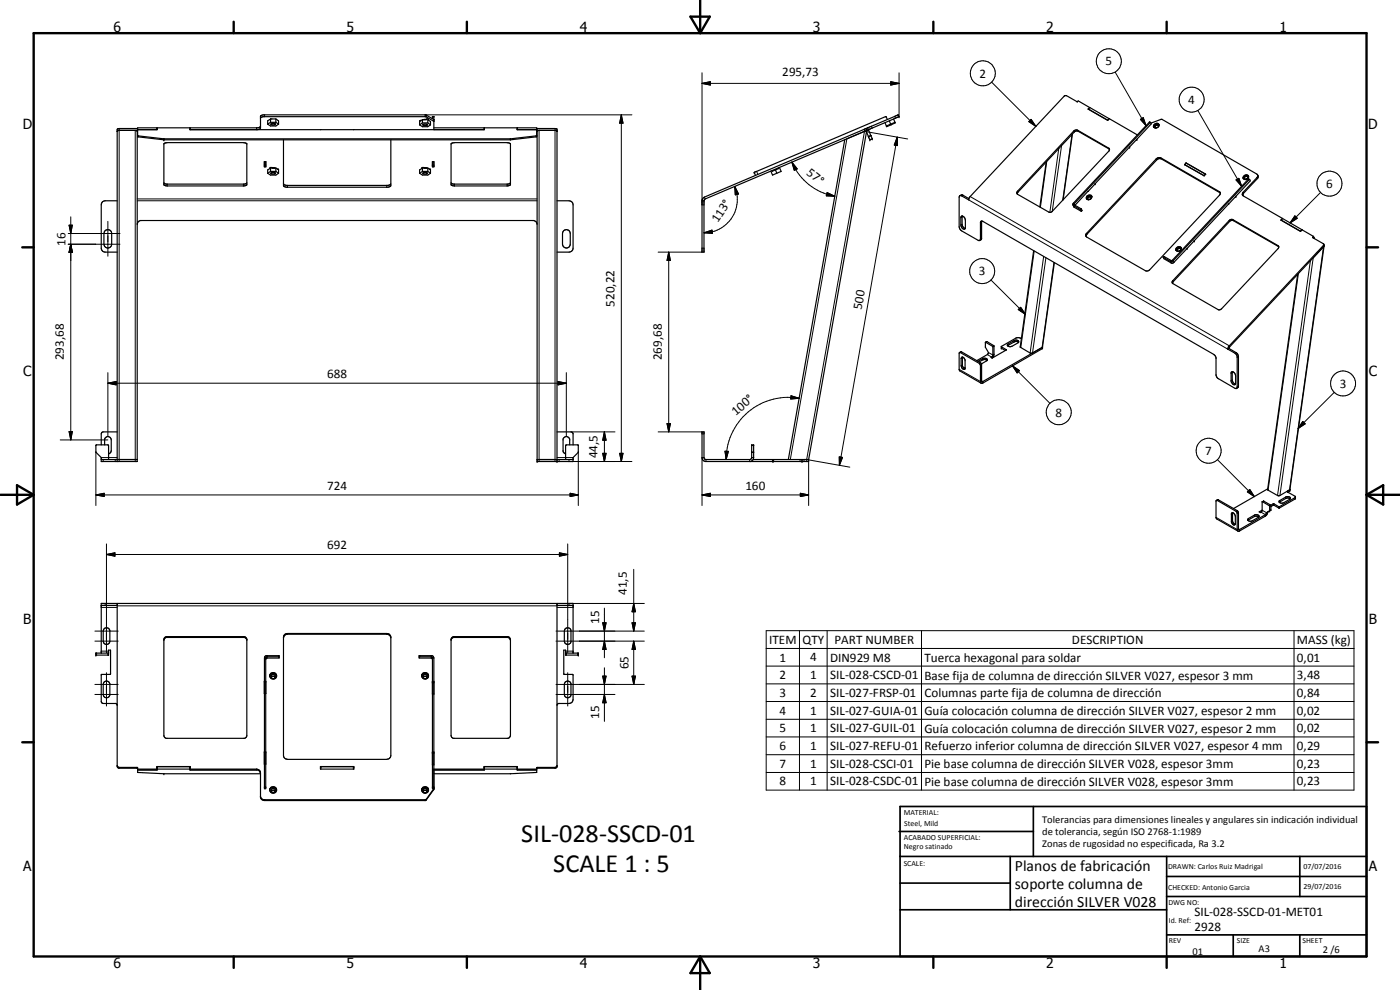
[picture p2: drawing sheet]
<svg xmlns="http://www.w3.org/2000/svg" width="420mm" height="297mm" viewBox="0 0 420 297" stroke-linecap="round" stroke-linejoin="round" font-family="sans-serif">
<g fill="none" stroke="#000" stroke-width=".35">
<path d="M35.2 39.3v.1M35.8 39.1l-.6 .2M40.6 39.1l.6 .2v99.2h-10.8v-1.2l-1.6-1.6 .1-2.2 3.6 .1 .1 4.3M41.3 38.5l-5.5 .1-.6 .2v99.7M41.3 39.1h-5.7l-.4 .2M41.3 38.9h5.9v-.5h9.8v.5h88.4v-.5h9.8v.5h5.9M47.1 38.9v-.5h-5.8v2.6l7.9 1h104l7.9-1v-2.6h-5.8v.5M47.1 38.7h.1M57 38.7h.1M78.2 37.9l-.3 .3-.7 .2h-20.1v.5M78.2 35.3l.9-.3h48.6l2.5 1.4M80.3 37.3l.9 .5h1.6l.8-.5"/>
<path d="M81 35.9l-.7 .3v1.1M81.2 35.7v1M81.2 36.7h1.6M81.2 36.7l-.9 .6M81.3 37.2l.4-.2 .9 .2a.81 .81 0 0 1-1.2 .1zM81.6 35.7h1.2M82.8 35.7l.6 .4M82.8 35.7v1M82.8 36.7l.8 .6M83.6 36.2v1.1M125.9 37.5l.9 .5h1.6l.8-.5M126.8 35.9l-.6 .4v-.2l-.3 .1v1.3"/>
<path d="M126.8 35.9v1M126.8 36.9h1.6M126.8 36.9l-.9 .6M126.9 37.3l.9-.1 .4 .3a.85 .85 0 0 1-1.3-.2zM127.3 35.9h-.3M128.4 35.7h-.4v.2h-1.2M128.4 35.7l.8 .7v1.1M128.4 35.7v1.2M128.4 36.9l.8 .6M129.8 35.6v-.6h.4v3.9M130.2 38.4h15.1v.5M130.2 35.9l-2.4-1.4h-48.7l-.9 .3v3.6l-.3 .3-.7 .2"/>
<path d="M145.3 38.7h.1M155.2 38.7h.1M161.1 39.1h5.7l.4 .2-.3-.1M161.1 38.5l6.1 .2v99.8M161.8 39.1l-.6 .2v99.2h10.8v-1.2l1.6-1.6-.1-2.2h-3.6l-.2 4.4M166.6 39.1l.3 .1M259.9 38.6h.1M259.9 38.6l-48.5 20.5-.4 .3-.3 .8M259.9 38.6l.2 .5-17.4 98.8M260.4 38.4l9.2-3.9 .2 .5-9.2 3.9M260.4 38.4l-.5 .2M260.4 38.4l.2 .5"/>
<path d="M260.6 38.9l-48.9 20.8-.4 .5M260.6 38.9l1.2 2.8-.7 .3-1.1-2.5M265.6 36.8l.4 1M266.3 35.9l-.3-.8-.3-.1-38.8 16.5-.6 .2 .4 .9M266.9 36.2l.4 1.1M267.3 37.3l-1.3 .5M267.3 37.3l.1 .2M267.4 37.5l-1.3 .5-.1-.2M268.2 35.7l.4 1M268.6 36.7l-1.3 .6M268.6 36.7l.1 .2-1.3 .6M326.6 32.7l5.8 3.4"/>
<path d="M326.6 32.7l.1 .1M327 32.3h.1M327 32.3l-.5 .4 5.9 3.4M327.1 32.3l-.5 .4M332.4 36.1h.1M332.9 35.6l-.5 .5zM345.2 36.8l-22.9 24.4 .1 .3 2.1 1.2 .3 .5-.3 .2M345.2 36.7l.3 .5-16.8 17.9M345.2 36.7v.1M345.3 36.7h-.4l-22.8 24.3-.1 .2 .1 .4 2.2 1.3 .2 .5M345.4 37l3.3-1.2 28.7 16.7M346.4 37.3a.76 .76 0 0 1 .9-.4 .76 .76 0 0 1 .5 .8 .91 .91 0 0 1-.7 .7 .91 .91 0 0 1-1-.5z"/>
<path d="M347.5 38.2l-.4 .2M347.7 38v-.2a.51 .51 0 0 0-.8-.1 .51 .51 0 0 0 0 .7M347.8 37.5a.96 .96 0 0 0-1.5 .7M41.3 40.7l7.9 1h104l7.9-1M49.2 54.9l.7 .3h23.4l.8-.3M49.2 43.1l1-.3h22.9l.8 .2 .2 .1v12.4l-1 .3h-22.9l-.8-.2-.2-.2zM79.3 48.5h.4l.1 1.6h-.5zM79.3 49.5h.1M79.4 48.5v1.4h.3M79.7 49.5h.1M80.3 52l.9 .5h1.6l.8-.5M81.2 50.2l-.9 .8v1"/>
<path d="M81.2 50.2v1.2M81.2 50.2h.4v.2M81.2 51.4h1.6M81.2 51.4l-.9 .6M81.3 51.9l.4-.2 .9 .2a.81 .81 0 0 1-1.2 .2zM81.6 50.4h.7M81.6 50.4h1.2M82.8 50.4l.8 .4v1.2M82.8 50.4v1M82.8 51.4l.8 .6M85.1 42v13.7l.2 .3 .7 .2h30.4l.6-.2 .3-.3v-13.7M85.1 55.2l.2 .3 .7 .1h30.4l.9-.4"/>
<path d="M125.9 52l.9 .5h1.6l.8-.5M126.8 50.2l-.9 .8v1M126.8 50.2h.4v.2M126.8 50.2v1.2M126.8 51.4h1.6M126.8 51.4l-.9 .6M127 51.9l.8-.2 .4 .3a.95 .95 0 0 1-1.3 .1zM127.2 50.4h.7M127.2 50.4h1.2M128.4 50.4l.8 .4v1.2M128.4 50.4v1M128.4 51.4l.8 .6"/>
<path d="M129.8 48.5h.4v1.6h-.4zM129.8 49.9h.4M135.4 54.9l.8 .3h16.2l.8-.3M135.4 43.1v12.4M135.4 55.5h.1M135.5 43.1l.9-.3h15.8l1 .4v12.3l-1 .3h-15.8l-.9-.3M135.5 43.1h-.1M231.3 51.4l.5 1.1 1.3-.5M232.7 51l-.9 .4-.1-.2M232.7 51l.4 1M233.6 50.4l.1 .2-1 .4M233.9 50.2l.5 1.2-1.3 .6"/>
<path d="M253.5 41.9l-16.9 96M288 58.7h.4l2.3 1.3 .1-.4M288 58.7l-.1 .5v8.8l.4 1 5.2 3.1h.6l.1-.4v-5l.5-.4M288.1 58.7l.7-.2 2 1.1M314 48.6l-1.9 13.5M321.8 40.2l-2.7 19.7M326.1 59.7l.6 .2M326.5 57.4h.1M327.3 59.7l-.6 .2M327.3 59.7l-.2 .1M327.5 59.6a.48 .48 0 0 0-.7-.5 .48 .48 0 0 0-.1 .8M327.7 59a.96 .96 0 0 0-1.5 .7"/>
<path d="M327.7 59.1l-.4 .6M327.7 59.1a.85 .85 0 0 0-1.1-.5 .85 .85 0 0 0-.5 1.1M328.7 55.1h.1M328.7 55.1l-6.1 6.5M333 44.8l-9.5-5.4-.9 .1-17.2 18.3-.1 .4M333 44.8l-.3-.4-9.3-5.3h-.8l-17.2 18.3-.3 .5 .2 .3M333 44.8l-.1 .4-17.4 18.4h-.8l-9.4-5.4M341.3 40.5l-17.7-10.2-.3 .3-3.2-1.9h-.6l-28.7 30.9M347 47.7l.5-.4 .9 .1 17.5 10.1 .3 .8-21.2 22.6-.9 .4-18-10.2-.3-.6 .2-.4zM355.9 48.9l6 3.4-.5 .4-5.9-3.3zM355.9 48.9h.1M356 48.9l-.4 .5"/>
<path d="M361.8 52.3l-.5 .4M366.2 57.9l-17.7-10.2-.8-.1-.5 .4-21 22.3-.2 .7M373.2 53.6a.82 .82 0 0 1 .5-1 .82 .82 0 0 1 1 .6l-.4 .5M373.2 53.6l.5 .3 .6-.2M374.4 53.6l-.6 .2M374.4 53.5a.46 .46 0 0 0-.3-.6 .46 .46 0 0 0-.6 .4 .46 .46 0 0 0 .6 .5l.2-.2M374.7 52.9a.95 .95 0 0 0-1-.2 .95 .95 0 0 0-.5 .9M374.9 53.9l-22.9 24.4-.8 .1-2.1-1.2M374.9 53.8v.1M374.9 53.8h.1M377.4 52.5l.2 .4-.1 .6-4.3 4.5-.2 .7M377.4 52.5l-.2 .8-4.1 4.4-.3 .7 .4 .4 11.7 6.7"/>
<path d="M31.4 69.3a1.15 1.15 0 0 1 1.3-.4 1.15 1.15 0 0 1 .8 1.2v3.2a1.16 1.16 0 0 1-1.1 1.1 1.16 1.16 0 0 1-1.2-1.1v-3.2zM35.2 60.2l-3.9 .1-.7 .4-.2 .8 .1 13.5 .3 .4 .8 .2h3.6M41.2 67.4l.2-.8 .7-.4h118.1l.7 .4 .3 .8M167.2 60.2l3.8 .1 .7 .4 .3 .8-.1 13.5-.4 .4-.7 .2h-3.6M169.1 69.3a1.18 1.18 0 0 1 1.3-.3 1.18 1.18 0 0 1 .7 1.1v3.2a1.16 1.16 0 0 1-1.1 1.1 1.16 1.16 0 0 1-1.2-1.1v-3.2zM210.7 60.2v15.4h.6v-15.4M210.7 60.2h.6M288.5 64.9a1.03 1.03 0 0 1 1.2 1v2.6l-.2 .2a1.05 1.05 0 0 1-1.1-1.2zM288.8 64.8l-.1 2.7 .3 .6 .7 .5M294.7 66.3l69.6 40 .6 1.1v5.2l.3 .6 5.8 3.4 .3-.4v-9.4l-.7-.8-2.1-1.2M294.7 66.3l-.1 5.3-.6 .5M310.2 75.2l-4 28.9 2.9 1.8h.8"/>
<path d="M316.4 78.8l-3.6 25.8-17.8 10.3-.5 .1M322 61.5l.4 .7 2.1 1.2M353.1 74.3l.4-.2h.8a.79 .79 0 0 1-.3 1.2 .79 .79 0 0 1-1.1-.6zM354.1 75.2l-.3 .2M354.4 75a.5 .5 0 0 0-.7-.4 .5 .5 0 0 0-.2 .8M354.5 74.5a.96 .96 0 0 0-1.5 .7M356.2 74.5h.1M356.3 74.5l-4.2 4.4-.5 .1-2.3-1.4-.2-.4M368.7 61.2v.1M368.7 61.3l6.5-7-.1-.4-.5-.1-22.8 24.3-2.4-1.1-.3 .2M368.7 61.2l-12.4 13.3M383.8 74.1l-13.6-7.9-.6-.1-.6 .4-17 18.1-.1 .4"/>
<path d="M383.8 74.1l-.3-.4-13.5-7.8h-.8l-17.2 18.3-.3 .5 .2 .3M383.8 74.1l-.2 .5-17 18-.5 .4h-.4l-13.8-8M384.5 66.1l.4-.5 5.8 3.3M384.9 65.5l-.5 .5 5.9 3.4M384.9 65.5v.1M390.3 69.4h.1M390.7 68.9v.1M390.8 69l3.4 1.9M390.8 69l-.5 .4M394.2 70.9l-.3 .4 3.2 1.8 .2 .2-.1 .4-28.4 30.2-.3 .9M394.2 70.9l.1 .3M394.3 71.2l-.1 .2"/>
<path d="M394.3 71.2l.2 .4M397.2 73.2l.2 .6M397.4 73.8l-10.3 73M397.4 73.8l-28.3 30.3-.3 .5M389.5 82.3l-9.1 64.5 .2 .3 3.1 1.7 3.3-1.8M287.9 105.8l6.1 3.3 .2 .5v5.1l.3 .3M287.9 105.8l.1 5.4 6.5 3.8M288 105.8l.6-.2 5.9 3.6M288.6 107.2l.6 .1 .4 .6v2.7a.77 .77 0 0 1-.9 0 .77 .77 0 0 1-.3-.9zM288.9 107.1l-.1 2.6 .4 .7M289.2 110.4l.4 .2M289.6 110.2l-.3 .2"/>
<path d="M295.7 102.7v1.5l1 1.6-.1 .2-.3 .4-3.2 1.8M295.7 102.7l.5-.2 2.1 1.2v2.6l-.5 1.1M295.8 102.7h-.1M295.8 102.7l2 1.2M296.2 108.2l-1.7 1M296.2 108.2l.1-.3a.97 .97 0 0 0-1.4-.3l-1.4 .8M296.2 108.2l-.8-.3-1.6 .7M297.8 103.9h.1M297.9 103.9l.1 2.6-.6 .7 .4 .2M300.5 104.1l1.5 .8M302 105l-4.2 2.4M302 104.9v.1"/>
<path d="M302.4 103.3l2.1-1.2 1.1 .2 .1 .4-.2 .2-1.8 1a.89 .89 0 0 1-1.4-.5zM305.6 102.7l-.6-.3-.5 .1-2.1 1.3M306.5 101.6l-.8-.3-.7 .1-4.4 2.5-.1 .5 1.2 .8M312.9 104.1l-18.1 10.5-.2-.2-.1-5.2M368.8 104.6l2.3 1.3 .6 1.1v9l-.6 .5M368.8 104.6l-.3 .2M369.5 111.7a.97 .97 0 0 1 1.3 1.1l-.1 2.5a.93 .93 0 0 1-1.2-.9zM369.9 111.5v2.9l.8 .8M30.4 137.9h10.8M31.4 133.5v-1.8a1.01 1.01 0 0 1 1.1-.7 1.01 1.01 0 0 1 .9 1l-.1 3.4-.7 .8M35.2 129.6l-4.6 .1-.2 .5v3.3M161.2 137.9h10.8"/>
<path d="M167.2 129.6l4.5 .1 .3 .5v3.3M171 133.5v-1.8a1.03 1.03 0 0 0-1-.7 1.03 1.03 0 0 0-1 .7v3.7l.7 .8M225.6 137.3h.6M226 137.9h16.7M226.2 137.3v-3.8h-.6v4l-.3 .3h-13.8l-.2-.5v-7.7h-.6v7.7l.2 .7 .7 .5h31.1v-.6M226.2 137.3a1.18 1.18 0 0 1-1 1.2M232 137.9v.6M240.7 137.9v.6M365.1 150.1l6.1 3.5 .1 5.3 .3 .5 8.2-4.5 .5-.7 .1-.6M365.1 150.1v5.5l6.4 3.7M365.1 150.2l.5-.3 5.9 3.5 .3 5.5 8-4.5 .3-.6M369.6 154l.1-.1a.95 .95 0 0 1 1 1v2.2v.3l-.4 .1-.7-.9z"/>
<path d="M369.9 153.8v2.6l.4 .7 .4 .3M374.6 155.7l1.9-1.1a.85 .85 0 0 1 1.4 .4l-2 1.3a.82 .82 0 0 1-.9 .2 .82 .82 0 0 1-.5-.7zM377.8 155.1l-1-.2-2.3 1.2M378.8 150.5v2.7l-.5 .6-.4-.2 .9-.5M378.8 150.5l2.2 1.3v1.5l-.9 .5M379.3 150.3v.1M379.3 150.3l-.5 .2M379.3 150.4l2.1 1.3v1.4l-1 .5M380.4 146.7l-10.2 5.9M380.4 153.6l-.3 .2M384 150.2l1.9-1.1a.85 .85 0 0 1 1.4 .5l-2 1.2a.76 .76 0 0 1-.9 .2 .76 .76 0 0 1-.4-.8zM386.5 147.7l2.2 1.2 .1 .7-4.9 2.8-1.6-.8-.9 .4"/>
<path d="M387 147l-.6 .4 .1 .3M387.1 146.9l-.1 .1M387.1 146.9h-.1M387.1 146.8v.5l-.6 .4M387.2 149.7a1.08 1.08 0 0 0-1.3-.1l-1.9 1.1M388.8 149.1l-4.8 2.9-1.7-.8-.9 .4M30.4 196v-14.9h141.6v14.9M30.4 181.7h4.8M31.2 188.7a1.05 1.05 0 0 1 1.8 .4v3.5a1.01 1.01 0 0 1-1.1 .7 1.01 1.01 0 0 1-.9-.9v-3zM32.6 196h-3.8v.6h3.8v-1.5h.6v7.1l-2.8 .2v8l.1 .4 .5 .3h3.7l.5 .6M35.2 181.1v48.8M49.4 191.3l.5-.3h23.4l.6 .3 .2 .4v29.2l-.2 .3-.6 .3h-23.4l-.5-.3-.2-.6v-28.7z"/>
<path d="M74.1 191.9l-.8-.6h-23.4l-.5 .3-.2 .6M83.8 197.1h-3.6l-.5 .3v39.2h-.3v-39.2l.2-.5 .4-.2 3.8 .1v.6h-3.6l-.5 .4M85.3 190.5l1-.4h29.8l.5 .1 .6 .5 .1 36-.5 .9-.7 .2h-29.8l-1-.4-.2-.7v-35.5zM117.3 191.2l-.5-.7-.7-.2h-29.8l-1 .4-.2 .7M117.3 191.2v.2M125.8 197.1h3.6l.4 .2v39.3h.4l-2.4 3.3h-48.7l-.7-.3-.2-.5M129.8 197.7l-.4-.3h-3.6v-.7h3.8l.4 .2 .2 .5v39.5l-2.5 3.3h-48.6l-.7-.4-.2-.4v-7.5M135.4 191.9v28.7l.2 .6 .6 .3h16.2l.7-.5 .1-29.1M135.4 192.2l.1-.7 .7-.5h16.2a1.05 1.05 0 0 1 .8 1.2M135.4 191.9l.2-.3 .6-.3h16.2l.4 .1 .4 .5M167.2 181.1v49l-.6 .4h-5.5M167.2 181.7h4.8"/>
<path d="M169.6 188.7a1.04 1.04 0 0 1 1.8 .4v3.5a1.01 1.01 0 0 1-1.1 .7 1.01 1.01 0 0 1-.9-.9v-3zM169.7 196h3.9v.6h-3.9v-1.5h-.5v7.1l2.7 .2 .1 .2v7.2l-.3 .8-.4 .3-3.7 .2-.4 .6M31.2 204.7a1.01 1.01 0 0 1 1.8 .4v3.5a1.01 1.01 0 0 1-1.1 .7 1.01 1.01 0 0 1-.9-.9v-3zM79.3 204.6h.1M79.4 204.4v3.7M79.7 204.6h.1M79.7 204.4h.1M79.7 208.1h.1M80.9 202.9a1.07 1.07 0 0 1 1.1-.8 1.07 1.07 0 0 1 1 .8M81.4 203.2a.65 .65 0 0 1 .6-.8 .65 .65 0 0 1 .6 .8M81.4 203.2l.6-.3 .6 .3M81.4 203.2a.68 .68 0 0 0 .6 .4 .68 .68 0 0 0 .6-.4"/>
<path d="M126.5 202.9a1.07 1.07 0 0 1 1.1-.8 1.07 1.07 0 0 1 1 .8M126.9 203.2a.65 .65 0 0 1 .7-.8 .65 .65 0 0 1 .6 .8M126.9 203.2l.7-.3 .6 .3M126.9 203.2l.7 .4 .6-.4M169.6 204.7a1 1 0 0 1 1.8 .4v3.5a1.01 1.01 0 0 1-1.1 .7 1.01 1.01 0 0 1-.9-.9v-3zM35.2 229.9l.6 .6h5.5M35.2 229.7v.2M35.2 229.9l.6 .4h5.4M41.2 230.3h.1M41.2 230.3l.1 1.4M41.3 231h5.9v-1h9.8v1h20.2l.7 .4 .2 .5M41.3 230.8h5.8"/>
<path d="M41.3 231.7v.1M41.3 231.8l7.9 .4h29M47.1 231v-1h10v1M47.1 230.3h.1M47.2 230.8h9.8M57 230.3h.1M57.1 230.8h19.9l.9 .4 .3 .9M79.3 225.8h.1M79.4 225.6v3.7M79.7 225.8h.1M79.7 225.6h.1M79.7 229.3h.1"/>
<path d="M81 236.9a1.09 1.09 0 0 1 1-.7 1.09 1.09 0 0 1 1 .7M81.4 237.4a.65 .65 0 0 1 .6-.9 .65 .65 0 0 1 .6 .9M81.4 237.4l.6-.3 .6 .3M81.4 237.4a.68 .68 0 0 0 .6 .4 .68 .68 0 0 0 .6-.4M83 236.9a1.05 1.05 0 0 0-1.1-.8 1.05 1.05 0 0 0-1 1M83 236.9a1.04 1.04 0 0 1-1 1.1 1.04 1.04 0 0 1-1.1-1M96.2 230.3h.1M96.2 230h10v.8h-10zM96.3 230.8v-.8h9.8v.8M106.1 230.3h.1M126.5 237a1.04 1.04 0 0 0 1.3 1.1 1.04 1.04 0 0 0 .6-1.6 1.04 1.04 0 0 0-1.6-.1l-.3 .8M126.6 236.9a1.06 1.06 0 0 1 1.1-.6 1.06 1.06 0 0 1 .9 .9"/>
<path d="M126.9 237.5l.5-.3 .8 .3M130.2 231h15.2v-1h9.8v1h5.9M130.2 230.8h15.1M145.3 231v-1h10v1M145.3 230.3h.1M145.4 230.8h9.8M155.2 230.3h.1M155.3 230.8h5.8M167.2 229.9l-.6 .4h-5.4l-.2 1.5-7.8 .4h-23"/>
<circle cx="82" cy="202.8" r="1"/>
<circle cx="127.6" cy="202.8" r="1"/>
<circle cx="127.6" cy="237.2" r=".64"/>
</g>
<g fill="none" stroke="#000" stroke-width=".3">
<path d="M35.8 38.6v99.9M40.6 39.1v99.4M41.2 38.6v.5M77 38.4v.5M79.4 34.5v.5M81.6 35.7l-.6 .2M83.4 36.1l.2 .1M127.9 34.5v.6M129.8 35.1h.4M130.1 35.8v.6M161.2 38.6v.5M161.8 39.1v99.4"/>
<path d="M166.6 38.6v99.9h23M186.5 34.5l.5 2.5h-1zM186.5 34.5v104M189.6 34.5h-62v.5M210.7 25l2.5-.5v1zM210.7 21.8v39.7h.6M210.7 25h59.1M259.3 38.8l.2 .6M260 38.5l.2 .6M261.5 37.9l.2 .5M267.3 24.5l2.5 .5-2.5 .5zM268.5 34.9l.2 .6"/>
<path d="M269.8 21.8v13.2M297.6 24.6l13.3 13.3M308.8 36.5l.6-.7 1.5 2.1zM309.4 35.8l1.5 2.1-2.1-1.4zM322.3 39.3l.1 .3M323.4 39.1l.1 .3M334.7 21.6l9.2 16.1M342.3 35.8l.8-.5 .8 2.4zM344.9 36.7l.3 .1M359.5 33.1l13.1 22.8M41.2 59.7h120M41.4 40.8v.3"/>
<path d="M49.2 41.7v.3M50.2 55.2v.6M73.1 55.2v.6M86.3 55.6v.6M116.1 55.6v.6M136.4 55.2v.6M152.2 55.2v.6M153.2 41.7v.3M160.9 40.8v.3M211.4 59.1l.3 .6M220.5 55.9l1.1 2.3-.9 .3zM220.5 55.9a10 10 0 0 1-9.2 13.9"/>
<path d="M227.1 51.4l.3 .9M237.6 48.6l1.7 2.1-.9 .4zM237.6 48.6a17.1 17.1 0 0 0 12.9 10.3M248.2 57.8l2.3 1.1-2.5-.1zM254.2 41.7l-17 96.2M261.3 40.6l-.7 .3M261.4 40.8l-.7 .3M261.8 41.7l-.7 .3M269.3 41.1l.1 2.6-1-.2zM269.3 41.1l-17.4 98.5M272.4 41.7l-13-2.3-17.3 98.5M289 58.5l-.4 .3"/>
<path d="M290.7 60l77.8 44.8M291.2 59l77.7 44.8 .2 .3M305.4 57.4l.1 .3M314.1 48.4l-1.9 13.8M317.7 44.6l-2.6 19.1M318.6 43.7l-2.8 19.7M321.7 40.4l-2.8 19.7M332.7 44.4l.2 .3M347 47.7l.2 .3M348.4 47.4l.1 .3M365.9 57.5l.1 .3M371 54l.8-.5 .8 2.4z"/>
<path d="M373.1 57.7l.1 .3M374.6 53.8l.3 .1M377.2 53.3l.1 .3M396.3 57.7l-9.1 9.2M20.5 73.3h15.5M20.5 70.1h15.5M20.7 67.6h1l-.5 2.5zM21.2 73.3l.5 2.4h-1zM21.2 65.1v66.9M32.4 66.4v10.5M41.2 60.2h120M197.5 75.6h13.2"/>
<path d="M200.7 75.6l.5 2.5h-1zM200.7 75.6v54M210.7 74.5h.6M211.3 69.8l2.4-.8 .1 1zM288.7 67.3l-.3 .2M288.7 65.1l-.3 .2M294.6 66.6l-.4 .2M294.6 71.5l-.4 .2M310.4 75.3l-4 29M313.2 77l-4.1 28.9M313.9 77.3l-4 28.6M316.3 78.7l-3.6 25.9"/>
<path d="M322.1 61l.5 .6M322.4 61.5l-.2 .2 .2 .5M324.4 62.6l-.2 .3M324.6 62.8l-.3 .2M326.1 70l.1 .3M349.4 77l-.2 .3M351.4 78.1l-.2 .3 .2 .5M351.9 78.1l.4 .6M368.9 66.2l.1 .3M370 65.9l.2 .3M383.5 73.7l.2 .3M388.6 64.8l.7 .7-2.1 1.4z"/>
<path d="M393.3 78.2l-9.9 70.5M393.9 71.2l.1 .1M394.1 77.3l-10 71.4M397.2 73.7l.1 .3M397.2 74l-10.2 73.4M297.4 84l10.4 10.3M305.6 92.9l.7-.7 1.5 2.1zM352 84.2l.1 .3M389.7 82l-9.1 65.1M32.4 115l2.5-.5v1zM32.4 111.8v19.2M32.4 115h137.6"/>
<path d="M167.5 114.5l2.5 .5-2.5 .5zM170 111.8v19.2M237.4 118.7l2.4 .8-2.5 .2zM239.8 119.5a18.6 18.6 0 0 0-21.9 18.4M287.9 110.8l6.3 3.7 .4-.2 .4 .2v.4M288.6 105.6l-.4 .2M288.8 107.4l-.4 .2M288.8 109.5l-.4 .2M294.2 108.8l-.3 .3M294.6 109.5l-.4 .1M294.9 107.6v.4M296.2 102.5l-.4 .2"/>
<path d="M296.3 106.4l1.3 .7v.3M296.7 105.8l1.3 .7 .3-.2M298.2 103.7l-.4 .2M298.3 103.9l-.3 .2M300.6 104.1v.4M302 104.9v.1M302.5 103.2v.4M303.9 109.8l2.1 1.4-.7 .7zM303.9 109.8l11.2 11.2M304.3 102.2v.4M369.8 114l-.3 .2M369.8 111.8l-.3 .2"/>
<path d="M371 105.8l-.4 .2M371.7 115.9l-.4 .2M371.7 107l-.4 .2M400.4 117.7l-10.8 10.9M18.1 132h14.3M20.7 129.5h1l-.5 2.5zM28.8 135.6v16.1M30.4 137.3h4.8M31 137.9v.6M34.6 137.9v.6M167.2 137.3h4.8M167.8 137.9v.6"/>
<path d="M170.8 137.9v.6M171.4 129.6h13.2M173.6 135.6v16.1M180.9 136h1l-.5 2.5zM181.4 129.6l.5 2.5h-1zM181.4 129.6v8.9M186 136h1l-.5 2.5zM197.5 129.6h13.2M200.2 127.1h1l-.5 2.5zM210.7 130.2h.6M211.3 137.3h-.6v14.4M211.9 137.9v.6"/>
<path d="M217.6 135.4h1l-.7 2.5zM225 137.9v.6M225.6 135.8h.6M225.6 135.6h.6M225.6 133.7h.6M231.8 137.9v.6M232.2 137.9v.6M240.1 137.9v.6M241.3 137.9v.6M242.1 137.9v.6M242.1 137.9l12.9 2.3M242.7 138.5v13.2"/>
<path d="M251.9 137.1l.9 .1-.9 2.4zM365.4 137.9l11.1 11.1M391 126.4l.7 .8-2.1 1.4zM28.8 148.5l2.5-.5v1zM28.8 148.5h144.8M171.1 148l2.5 .5-2.5 .5zM210.7 148.5l2.5-.5v1zM210.7 148.5h32M240.2 148l2.5 .5-2.5 .5zM364.9 155.2l6.4 3.7 .4-.2 .3 .2v.4M365.7 150l-.4 .2M369.9 156.2l-.3 .2"/>
<path d="M369.9 154.1l-.3 .2M371.3 153.2l-.3 .2M371.7 153.8l-.4 .3M374.3 147.6l.8-.7 1.4 2.1zM374.7 155.6v.4M375.1 146.9l1.4 2.1-2.2-1.4zM376.5 154.6v.4M378.4 153.7l1.4 .7v.5M378.8 153.1l1.3 .7M379.3 150.4l-.4 .1M381.3 151.5l-.4 .2M381.3 153.1l-.3 .2"/>
<path d="M381.4 153l-.4 .2M381.4 151.7l-.4 .2M382.1 151.2v.4M382.3 151.2v.4M383.7 152v.4M384 152v.4M384.1 150.2v.4M385.9 149.1v.5M386.5 147.3v.4M388.7 149.3v.4M32 166.4l2.5-.5v1zM32 166.4h138.4"/>
<path d="M32 163.2v32.6M167.9 165.9l2.5 .5-2.5 .5zM170.4 163.2v32.6M190.2 170.8v18.6M28.5 189.4h7M28.5 192.4h7M29 196v.6M30.4 195.4h2.2M30.4 182.2h4.8M31.6 181.1v.6M32.4 196v.6M35.2 181.8h132"/>
<path d="M50.2 191v.3M73.1 191v.3M79.4 197.4h.3M80.2 196.7v.7M83.6 196.7v.4M86.3 190.1v.2M116.1 190.1v.2M126 196.7v.4M129.4 196.7v.7M129.8 197.4h.4M136.4 191v.3M152.2 191v.3"/>
<path d="M166.9 189.4h26.5M166.9 192.4h26.5M167.2 182.2h4.8M169.7 195.4h2.3M170 196v.6M173.4 196v.6M180.9 186.9h1l-.5 2.5zM181.4 192.4l.5 2.5h-1zM181.4 182.5v14.9M189.7 186.9h1l-.5 2.5zM190.2 181.1l.5 2.5h-1zM190.2 192.4l.5 2.5h-1z"/>
<path d="M190.2 192.4v13M193.4 181.1h-22.6v.6M229.9 189.2h176.4v47.9h-176.4zM229.9 194.6h176.4M229.9 199.9h176.4M239.9 189.2v47.9M248.2 189.2v47.9M276.6 189.2v47.9M388.4 189.2v47.9M28.5 205.4h7M28.5 208.4h7M32 201.8v10"/>
<path d="M166.9 205.4h26.5M166.9 208.4h17.7M170.4 201.8v10M180.9 202.9h1l-.5 2.5zM181.4 208.4l.5 2.5h-1zM181.4 200.4v16.1M189.7 202.9h1l-.5 2.5zM229.9 205.2h176.4M229.9 210.5h176.4M229.9 215.8h176.4M35.8 230.3v.2M41.2 230.3v.2"/>
<path d="M77 230.8v.2M79.4 236.1h.3M79.4 236.3h.3M79.4 239.9v.3M127.6 239.9v.3M127.9 239.8v.2M129.8 236.1h.4M129.8 236.3h.4M130.1 236.7v.3M161.2 230.3v.2M166.6 230.3v.2M229.9 221.1h176.4"/>
<path d="M229.9 226.4h176.4M229.9 231.8h176.4"/>
<circle cx="332.8" cy="18.4" r="3.7"/>
<circle cx="294.9" cy="22" r="3.7"/>
<circle cx="357.6" cy="29.9" r="3.8"/>
<circle cx="399" cy="55.1" r="3.8"/>
<circle cx="294.8" cy="81.4" r="3.7"/>
<circle cx="403.1" cy="115.1" r="3.8"/>
<circle cx="317.7" cy="123.7" r="3.8"/>
<circle cx="362.7" cy="135.3" r="3.7"/>
</g>
<g fill="#000">
<circle cx="130.2" cy="35.9" r=".18"/>
<circle cx="260.1" cy="39.1" r=".18"/>
<circle cx="260.6" cy="38.9" r=".18"/>
<circle cx="269.6" cy="34.5" r=".18"/>
<circle cx="269.8" cy="35" r=".18"/>
<circle cx="49.2" cy="42" r=".18"/>
<circle cx="49.2" cy="41.7" r=".18"/>
<circle cx="129.8" cy="49.5" r=".18"/>
<circle cx="130.2" cy="49.5" r=".18"/>
<circle cx="226.3" cy="51.7" r=".18"/>
<circle cx="260.7" cy="41.1" r=".18"/>
<circle cx="261.1" cy="42" r=".18"/>
<circle cx="261.8" cy="41.7" r=".18"/>
<circle cx="328.7" cy="55.1" r=".18"/>
<circle cx="339" cy="44.1" r=".18"/>
<circle cx="341.2" cy="41.8" r=".18"/>
<circle cx="370.9" cy="58.9" r=".18"/>
<circle cx="356.3" cy="74.5" r=".18"/>
<circle cx="358.4" cy="72.3" r=".18"/>
<circle cx="358.4" cy="72.2" r=".18"/>
<circle cx="300.5" cy="104.4" r=".18"/>
<circle cx="161.2" cy="137.9" r=".18"/>
<circle cx="161.2" cy="138.5" r=".18"/>
<circle cx="167.2" cy="138.5" r=".18"/>
<circle cx="167.2" cy="137.9" r=".18"/>
<circle cx="232" cy="137.9" r=".18"/>
<circle cx="232" cy="138.5" r=".18"/>
<circle cx="240.7" cy="138.5" r=".18"/>
<circle cx="240.7" cy="137.9" r=".18"/>
<circle cx="381" cy="153.3" r=".18"/>
<circle cx="28.8" cy="196" r=".18"/>
<circle cx="28.8" cy="196.6" r=".18"/>
<circle cx="173.6" cy="196" r=".18"/>
<circle cx="173.6" cy="196.6" r=".18"/>
<circle cx="129.8" cy="204.4" r=".18"/>
<circle cx="129.8" cy="204.6" r=".18"/>
<circle cx="129.8" cy="208.1" r=".18"/>
<circle cx="130.2" cy="204.4" r=".18"/>
<circle cx="130.2" cy="204.6" r=".18"/>
<circle cx="130.2" cy="208.1" r=".18"/>
<circle cx="49.2" cy="232.2" r=".18"/>
<circle cx="129.8" cy="225.8" r=".18"/>
<circle cx="129.8" cy="229.3" r=".18"/>
<circle cx="129.8" cy="225.6" r=".18"/>
<circle cx="130.2" cy="225.8" r=".18"/>
<circle cx="130.2" cy="229.3" r=".18"/>
<circle cx="130.2" cy="225.6" r=".18"/>
</g>
<g fill="none" stroke="#000" stroke-width=".71">
<path d="M10.1 9.9h400v277.1h-400zM70.1 6.5v3.4M140.1 6.5v3.4M207.2 5h5.8l-2.9 4.9zM210.1 0v9.9M280.1 6.5v3.4M350.1 6.5v3.4M6.7 74.2h3.4M410.1 74.2h3.5M.1 148.5h10M5.1 145.6l5 2.9-5 2.9zM410.1 148.5h10"/>
<path d="M410.1 148.5l5-2.9v5.8zM6.7 222.7h3.4M410.1 222.7h3.5M70.1 287v3.4M140.1 287v3.4M210.1 287v10M210.1 287l2.9 5h-5.8zM280.1 287v3.4M350.1 287v3.4"/>
</g>
<g fill="none" stroke="#000" stroke-width=".51">
<path d="M269.8 249.5h40.3M270.1 242h140v45h-140zM270.1 257h140M303.2 257v16M310.1 242v15M350.1 257v30M390.1 257v12M270.1 265h33.1M270.1 273h80M350.1 269h60M350.1 263h60M350.1 280.5h60"/>
<path d="M370.1 280.5v6.5M390.1 280.5v6.5"/>
</g>
<g fill="#000">
<path d="M186.5 34.5l.5 2.5h-1zM210.7 25l2.5-.5v1zM267.3 24.5l2.5 .5-2.5 .5zM309.4 35.8l1.5 2.1-2.1-1.4zM342.3 35.8l.8-.5 .8 2.4zM220.5 55.9l1.1 2.3-.9 .3zM237.6 48.6l1.7 2.1-.9 .4zM248.2 57.8l2.3 1.1-2.5-.1zM269.3 41.1l.1 2.6-1-.2zM371 54l.8-.5 .8 2.4zM20.7 67.6h1l-.5 2.5zM21.2 73.3l.5 2.4h-1z"/>
<path d="M200.7 75.6l.5 2.5h-1zM211.3 69.8l2.4-.8 .1 1zM388.6 64.8l.7 .7-2.1 1.4zM305.6 92.9l.7-.7 1.5 2.1zM32.4 115l2.5-.5v1zM167.5 114.5l2.5 .5-2.5 .5zM237.4 118.7l2.4 .8-2.5 .2zM303.9 109.8l2.1 1.4-.7 .7zM20.7 129.5h1l-.5 2.5zM180.9 136h1l-.5 2.5zM181.4 129.6l.5 2.5h-1zM186 136h1l-.5 2.5z"/>
<path d="M200.2 127.1h1l-.5 2.5zM217.6 135.4h1l-.7 2.5zM251.9 137.1l.9 .1-.9 2.4zM391 126.4l.7 .8-2.1 1.4zM28.8 148.5l2.5-.5v1zM171.1 148l2.5 .5-2.5 .5zM210.7 148.5l2.5-.5v1zM240.2 148l2.5 .5-2.5 .5zM375.1 146.9l1.4 2.1-2.2-1.4zM32 166.4l2.5-.5v1zM167.9 165.9l2.5 .5-2.5 .5zM180.9 186.9h1l-.5 2.5z"/>
<path d="M181.4 192.4l.5 2.5h-1zM189.7 186.9h1l-.5 2.5zM190.2 181.1l.5 2.5h-1zM190.2 192.4l.5 2.5h-1zM180.9 202.9h1l-.5 2.5zM181.4 208.4l.5 2.5h-1zM189.7 202.9h1l-.5 2.5z"/>
</g>
<g font-size="7.9">
<text x="156.5" y="252.7">SIL-028-SSCD-01</text>
<text x="166.1" y="261.7">SCALE 1 : 5</text>
</g>
<g font-size="4.7">
<text x="304.6" y="261.2">Planos de fabricación</text>
<text x="304.6" y="266.6">soporte columna de</text>
<text x="304.6" y="272">dirección SILVER V028</text>
</g>
<g font-size="4.2">
<text x="34" y="9.6">6</text>
<text x="104" y="9.6">5</text>
<text x="174" y="9.6">4</text>
<text x="244" y="9.6">3</text>
<text x="314" y="9.6">2</text>
<text x="384" y="9.6">1</text>
<text x="6.8" y="38.7">D</text>
<text x="410.6" y="38.7">D</text>
<text x="7" y="112.9">C</text>
<text x="410.8" y="112.9">C</text>
<text x="7" y="187.1">B</text>
<text x="410.8" y="187.1">B</text>
<text x="7" y="261.4">A</text>
<text x="410.8" y="261.4">A</text>
<text x="34" y="290.4">6</text>
<text x="104" y="290.4">5</text>
<text x="174" y="290.4">4</text>
<text x="244" y="290.4">3</text>
<text x="314" y="290.4">2</text>
<text x="384" y="290.4">1</text>
</g>
<g font-size="3.9">
<text x="234.8" y="22.9">295,73</text>
<text x="294" y="23.3">2</text>
<text x="331.8" y="19.6">5</text>
<text x="356.6" y="31.2">4</text>
<text x="241.9" y="52.3" transform="rotate(38 241.9 52.3)">57°</text>
<text x="398" y="56.4">6</text>
<text x="215.5" y="67" transform="rotate(-56 215.5 67)">113°</text>
<text x="19.7" y="73.7" transform="rotate(-90 19.7 73.7)">16</text>
<text x="293.8" y="82.6">3</text>
<text x="184.4" y="92" transform="rotate(-90 184.4 92)">520,22</text>
<text x="258.6" y="93.1" transform="rotate(-80 258.6 93.1)">500</text>
<text x="19.2" y="108.1" transform="rotate(-90 19.2 108.1)">293,68</text>
<text x="98.2" y="113.5">688</text>
<text x="198.6" y="108.1" transform="rotate(-90 198.6 108.1)">269,68</text>
<text x="402.1" y="116.4">3</text>
<text x="220.8" y="124.8" transform="rotate(-40 220.8 124.8)">100°</text>
<text x="316.7" y="125">8</text>
<text x="179.3" y="137.5" transform="rotate(-90 179.3 137.5)">44,5</text>
<text x="361.7" y="136.5">7</text>
<text x="98.2" y="147">724</text>
<text x="223.7" y="147">160</text>
<text x="98.2" y="164.8">692</text>
<text x="188.2" y="178.6" transform="rotate(-90 188.2 178.6)">41,5</text>
<text x="179.8" y="187.2" transform="rotate(-90 179.8 187.2)">15</text>
<text x="230.9" y="193.2">ITEM</text>
<text x="240.9" y="193.2">QTY</text>
<text x="250.4" y="193.2">PART NUMBER</text>
<text x="321.7" y="193.2">DESCRIPTION</text>
<text x="389.2" y="193.3">MASS (kg)</text>
<text x="188.7" y="200.9" transform="rotate(-90 188.7 200.9)">65</text>
<text x="234" y="198.5">1</text>
<text x="234" y="203.8">2</text>
<text x="243.1" y="198.5">4</text>
<text x="243.1" y="203.8">1</text>
<text x="249.2" y="198.5">DIN929 M8</text>
<text x="249.2" y="203.8">SIL-028-CSCD-01</text>
<text x="277.4" y="198.5">Tuerca hexagonal para soldar</text>
<text x="277.4" y="203.9">Base fija de columna de dirección SILVER V027, espesor 3 mm</text>
<text x="389.2" y="198.5">0,01</text>
<text x="389.2" y="203.8">3,48</text>
<text x="234" y="209.1">3</text>
<text x="243.1" y="209.1">2</text>
<text x="249.2" y="209.1">SIL-027-FRSP-01</text>
<text x="277.4" y="209.2">Columnas parte fija de columna de dirección</text>
<text x="389.2" y="209.1">0,84</text>
<text x="179.8" y="215.7" transform="rotate(-90 179.8 215.7)">15</text>
<text x="234" y="214.4">4</text>
<text x="243.1" y="214.4">1</text>
<text x="249.2" y="214.4">SIL-027-GUIA-01</text>
<text x="277.4" y="214.5">Guía colocación columna de dirección SILVER V027, espesor 2 mm</text>
<text x="389.2" y="214.4">0,02</text>
<text x="234" y="219.7">5</text>
<text x="243.1" y="219.7">1</text>
<text x="249.2" y="219.8">SIL-027-GUIL-01</text>
<text x="277.4" y="219.8">Guía colocación columna de dirección SILVER V027, espesor 2 mm</text>
<text x="389.2" y="219.8">0,02</text>
<text x="234" y="225">6</text>
<text x="243.1" y="225">1</text>
<text x="249.2" y="225">SIL-027-REFU-01</text>
<text x="277.4" y="225.1">Refuerzo inferior columna de dirección SILVER V027, espesor 4 mm</text>
<text x="389.2" y="225">0,29</text>
<text x="234" y="230.4">7</text>
<text x="243.1" y="230.4">1</text>
<text x="249.2" y="230.4">SIL-028-CSCI-01</text>
<text x="277.4" y="230.5">Pie base columna de dirección SILVER V028, espesor 3mm</text>
<text x="389.2" y="230.4">0,23</text>
<text x="234" y="235.7">8</text>
<text x="243.1" y="235.7">1</text>
<text x="249.2" y="235.7">SIL-028-CSDC-01</text>
<text x="277.4" y="235.8">Pie base columna de dirección SILVER V028, espesor 3mm</text>
<text x="389.2" y="235.7">0,23</text>
<text x="358.5" y="275">SIL-028-SSCD-01-MET01</text>
<text x="358.5" y="279.4">2928</text>
</g>
<g font-size="3.1">
<text x="312.7" y="246.8">Tolerancias para dimensiones lineales y angulares sin indicación individual</text>
<text x="312.7" y="250.4">de tolerancia, según ISO 2768-1:1989</text>
<text x="312.7" y="254">Zonas de rugosidad no especificada, Ra 3.2</text>
<text x="357.9" y="286.4">01</text>
<text x="377.7" y="285.6">A3</text>
<text x="397" y="285.9">2 /6</text>
</g>
<g font-size="2.4">
<text x="271.2" y="244.4">MATERIAL:</text>
<text x="271.3" y="252">ACABADO SUPERFICIAL:</text>
<text x="271.4" y="247.9">Steel, Mild</text>
<text x="271.3" y="254.6">Negro satinado</text>
<text x="271.2" y="259.7">SCALE:</text>
<text x="350.6" y="260.8">DRAWN: Carlos Ruiz Madrigal</text>
<text x="391.2" y="260.6">07/07/2016</text>
<text x="350.6" y="267">CHECKED: Antonio Garcia</text>
<text x="391.2" y="266.7">29/07/2016</text>
<text x="350.6" y="271.4">DWG NO:</text>
<text x="350.8" y="276.9">Id. Ref:</text>
<text x="350.8" y="282.8">REV</text>
<text x="371.2" y="282.9">SIZE</text>
<text x="390.9" y="282.9">SHEET</text>
</g>
</svg>
